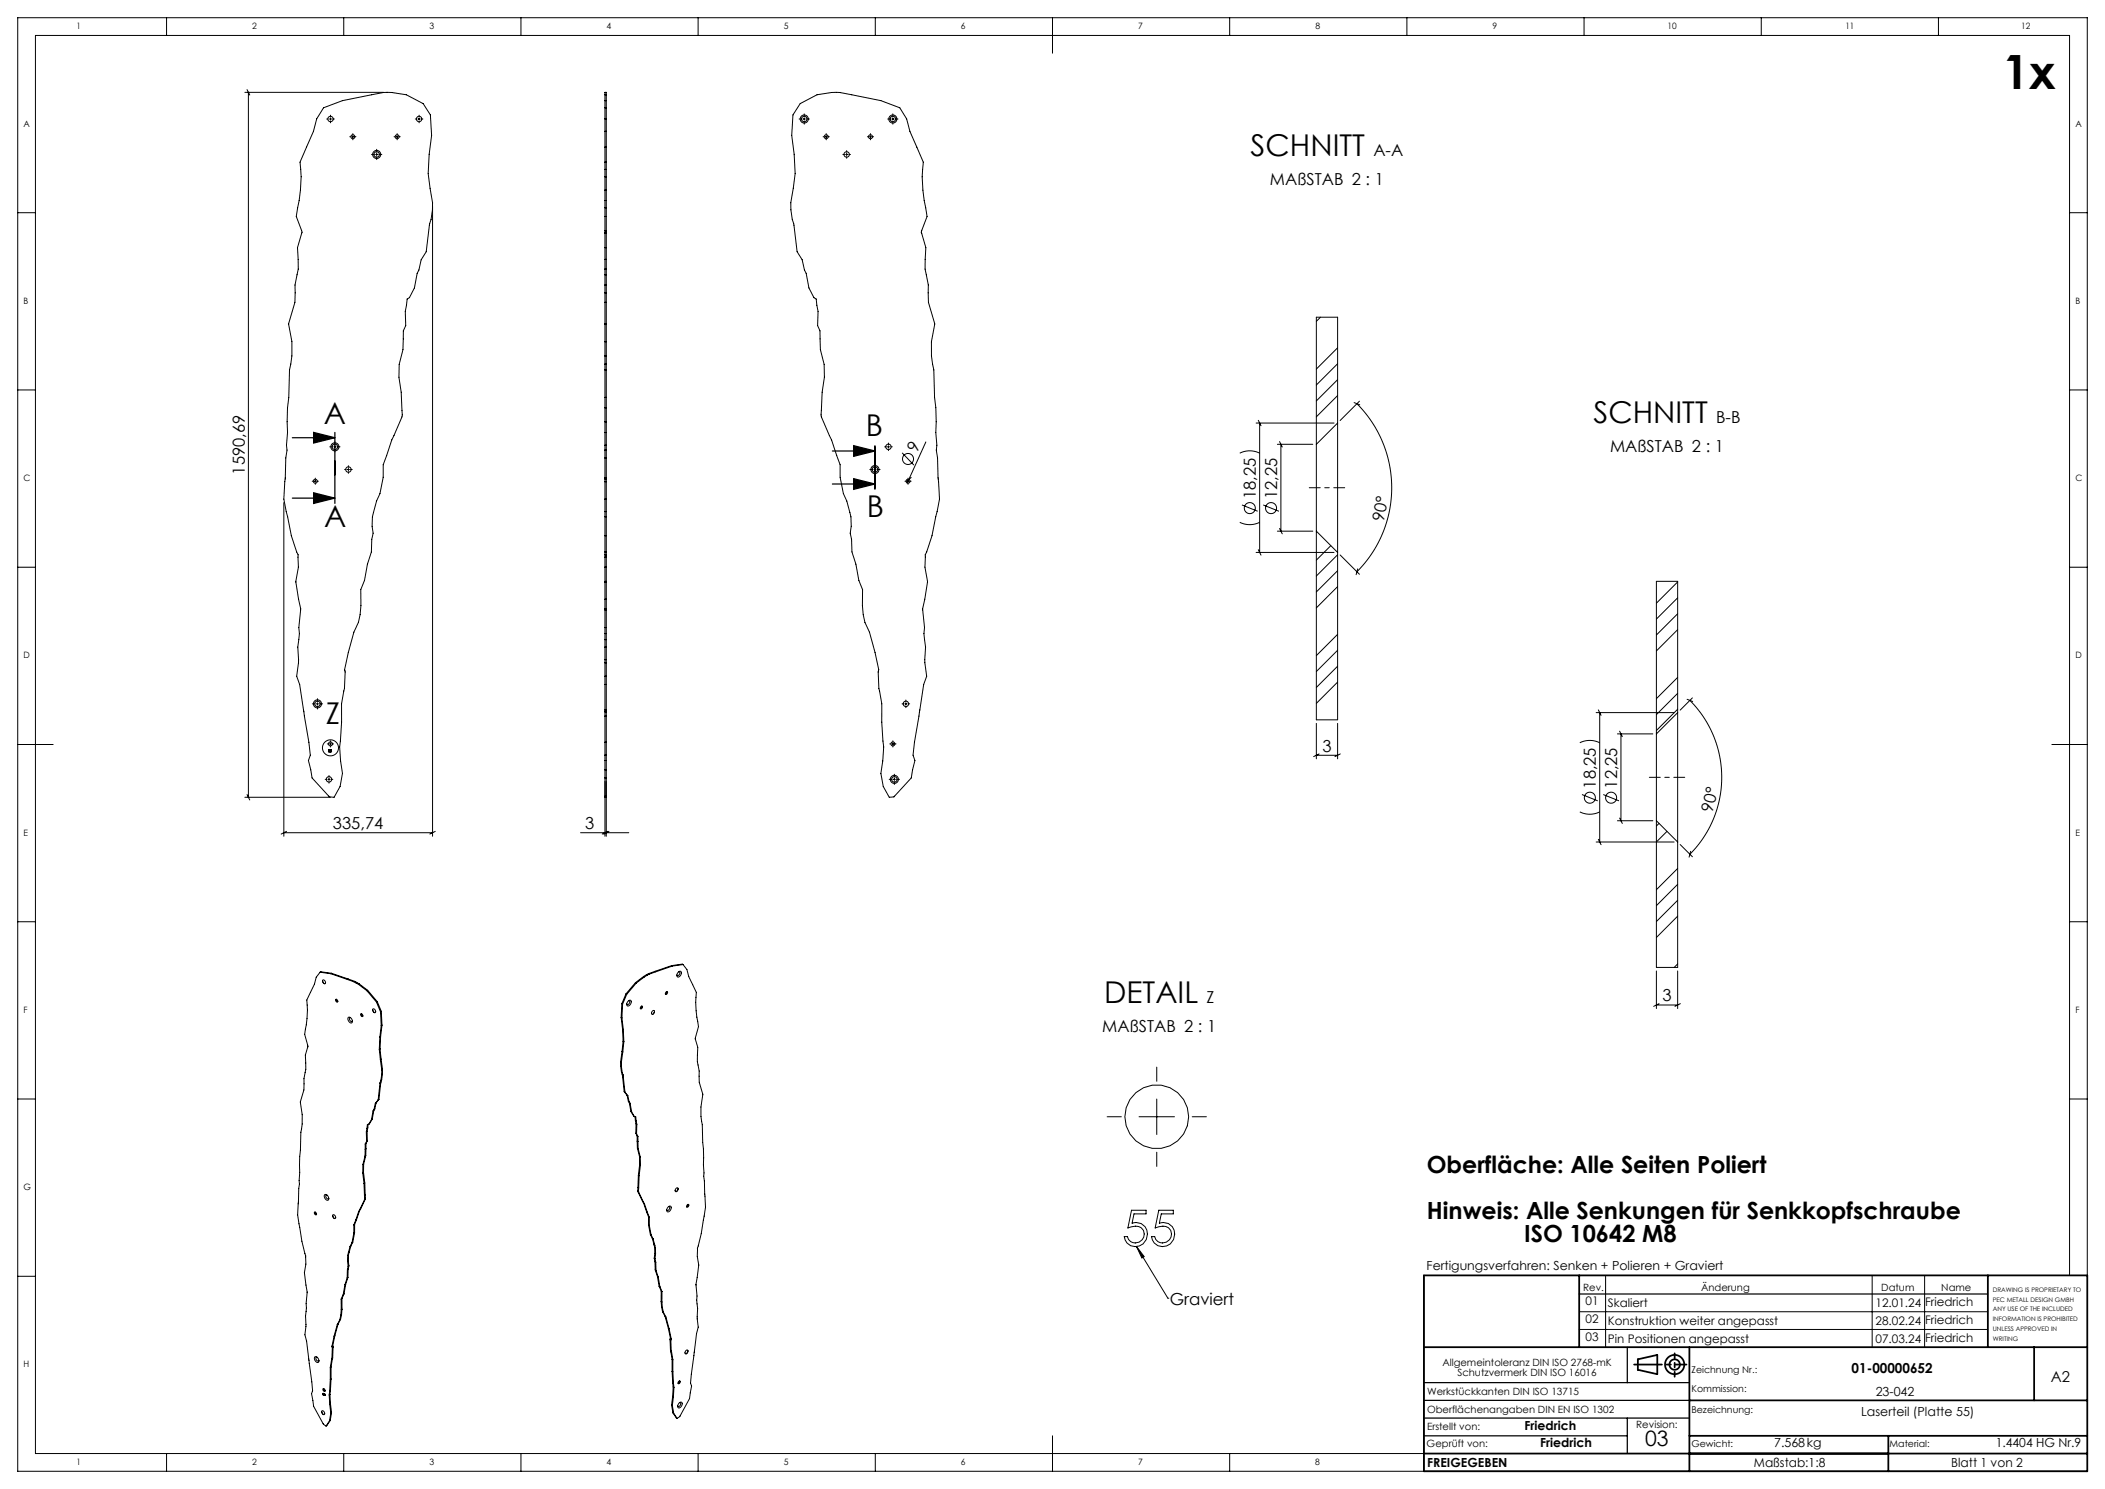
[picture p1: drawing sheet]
<svg xmlns="http://www.w3.org/2000/svg" width="594mm" height="420mm" viewBox="0 0 594 420" stroke-linecap="round" stroke-linejoin="round" font-family="sans-serif">
<g fill="none" stroke="#000" stroke-width=".28">
<path d="M47 5v5M97 5v5M147 5v5M197 5v5M247 5v5M297 5v10M347 5v5M397 5v5M447 5v5M497 5v5M547 5v5M69.1 26h39.1"/>
<path d="M69.7 25.3l.8 1.5M70.1 26v198.9M91.3 30.4l5.3-2 8.3-1.7a17.7 17.7 0 0 1 9.8 0l4.7 2.5 2 3.2 .4 5.8-.7 5.3-.3 5.4 .6 4.2a17.2 17.2 0 0 1-.2 10.4l-.9 7.5-1.5 2.3-.6 2.9-.5 .9-.8 4.1-1.4 2.8-.6 .4-.5 3.4 .1 4-.7 1.5-.1 5.3-1.1 4.2v3.6a61.4 61.4 0 0 1 .8 11.2l-2.8 6.5-2.5 7v3.5l-.9 4.6a18.4 18.4 0 0 0-1.9 11.2l-.4 1.7-.1 3.6-1.1 3.4-.8 4.6-1.1 2.6a19.6 19.6 0 0 1-1.9 12l-1.6 5.8a32.1 32.1 0 0 0-1.1 10.1l-.8 4.3v5.2l-.6 7 .3 3.9 .5 3.5-.6 3.7-1.7 3.1-1.3-.1-4.9-5.4-1.1-4.9 .6-1.5-.4-3.6-2.6-16.3-.9-2.3 .5-3.9a25 25 0 0 1 .3-8.2l-.2-1.7 .6-5.3-1.4-7.5a17.5 17.5 0 0 0-1.3-13.1l-1-5.3a20 20 0 0 1-.7-11l.1-5.6 .4-2.2-.2-1.4 .3-3.6v-7l.4-2.9 .2-7.8a24.7 24.7 0 0 0-.2-13l1.7-6v-4.9a22.5 22.5 0 0 0 .7-10.5l1.3-4.4-1.6-4.4a51.8 51.8 0 0 0 1.3-13.3l-.2-2.1 3.7-8.7 1-3.5zM92.2 33.6h.4M93 33.6h.6M93.3 32.5v.4M93.3 33.3v.6M93.3 34.2v.4M93.9 33.6h.4M98.7 38.6h.2M99.3 38.6h.6M99.6 37.7v.2"/>
<path d="M99.6 38.3v.6M99.6 39.2v.2M100.2 38.6h.2M111.2 38.6h.2M111.8 38.6h.6M112.1 37.7v.2M112.1 38.3v.6M112.1 39.2v.2M112.7 38.6h.2M117.2 33.6h.4M118 33.6h.6M118.3 32.5v.4"/>
<path d="M118.3 33.3v.6M118.3 34.2v.4M118.9 33.6h.4M170.7 37h.4M170.7 33.5h.4M170.7 30.4h.4M170.7 28.4h.4M170.7 26.7h.4M170.7 26.1h.4M225.5 33.6h.8M225.8 29.2a17.4 17.4 0 0 1 11.2-3.1l11.6 2.3 5.3 2 1.9 3.1 1 3.5 3.7 8.7a33.9 33.9 0 0 0 .7 12.9l.4 2.5-1.6 4.4 1.3 4.4a22.5 22.5 0 0 0 .7 10.5v4.9l1.8 6a25 25 0 0 0-.3 13l.2 7.8 .4 2.9v7l.3 3.6-.2 1.4 .4 2.2 .1 5.9a19.5 19.5 0 0 1-.7 10.7l-1 5.3-1.9 5.4a20.3 20.3 0 0 0 .6 7.7l-1.3 7.5 .5 5.3-.2 1.7a25 25 0 0 1 .3 8.2l.5 3.9-.9 2.3-2.6 16.3-.4 3.6 .6 1.5-1.1 4.9-4.9 5.4-1.3 .1-1.7-3.1-.6-3.7 .5-3.5 .3-3.9-.6-7v-5.2a26.8 26.8 0 0 1-.8-9.6l-1.1-4.8-1.5-5.8a19.6 19.6 0 0 1-2-12l-1-2.6-.9-4.6-1.1-3.4-.1-3.6-.4-1.7a16.2 16.2 0 0 0-1.9-11.2l-.9-4.6v-3.5l-2.5-7-2.8-6.5a61.4 61.4 0 0 1 .8-11.2v-3.6l-1.1-4.2-.1-5.3-.7-1.5 .1-4-.5-3.4-.6-.4-1.4-2.8-.8-4.1-.5-.9-.6-2.9-1.5-2.3-.9-7.5a16.6 16.6 0 0 1-.2-10.4l.6-4.2-.3-5.4-.7-5.3 .4-5.8zM226.6 33.6h.7"/>
<path d="M226.9 32.1v.8M226.9 33.3v.6M226.9 34.2v.8M227.6 33.6h.8M232.3 38.6h.2M232.8 38.6h.7M233.1 37.7v.2M233.1 38.3v.6M233.1 39.2v.2M233.8 38.6h.2M244.8 38.6h.2M245.3 38.6h.7"/>
<path d="M245.6 37.7v.2M245.6 38.3v.6M245.6 39.2v.2M246.3 38.6h.2M250.5 33.6h.8M251.6 33.6h.7M251.9 32.1v.8M251.9 33.3v.6M251.9 34.2v.8M252.6 33.6h.8M5 60h5M104.8 43.6h.9"/>
<path d="M106 43.6h.6M106.3 42.1v.8M106.3 43.3v.6M106.3 44.2v.8M106.9 43.6h.8M122.1 58.2v177.7M170.7 58.6h.4M170.7 56.6h.4M170.7 53.6h.4M170.7 45.7h.4M170.7 41.5h.4M170.7 47.8h.4"/>
<path d="M170.7 49.9h.4M237.8 43.6h.5M238.6 43.6h.6M238.9 42.5v.4M238.9 43.3v.6M238.9 44.2v.4M239.5 43.6h.5M584 60h5M170.7 77.5h.4M170.7 61.1h.4M170.7 65h.4M170.7 75.9h.4"/>
<path d="M170.7 65.8h.4M170.7 69.9h.4M170.7 73.2h.4M170.7 65.5h.4M170.7 91.3h.4M170.7 91.5h.4M170.7 85.3h.4M170.7 96.4h.4M170.7 82.6h.4M170.7 80.4h.4M372.6 89.5l-1.1 1.1M377.5 98.1l-6 6"/>
<path d="M5 110h5M170.7 115h.4M170.7 119h.4M170.7 112.1h.4M170.7 104.3h.4M170.7 102.7h.4M170.7 100.4h.4M354.5 119.3h22M355.1 118.6l.7 1.5M355.5 119.3v36.5M377.5 102.6l-6 6M377.5 107.1l-6 6"/>
<path d="M377.5 111.6l-6 6M377.5 119.3v-29.8h-6v35.8M377.5 119.3v36.5M377.5 119.3l-6 6M382.1 113.6l1.6 .6M382.9 113.9a33.5 33.5 0 0 1 0 47.4M383.6 113.2l-5.4 5.4M584 110h5M88.1 135.7h.2M88.7 135.7h.6M89 134.9v.2M89 135.4v.7"/>
<path d="M89 136.4v.2M89.6 135.7h.2M93 126h.9M94.2 126h.6M94.5 124.6v.8M94.5 125.7v.6M94.5 126.7v.8M95.1 126h.9M97.2 132.4h.5M98 132.4h.6M98.3 131.4v.4M98.3 132.1v.7"/>
<path d="M98.3 133.1v.4M98.9 132.4h.5M170.7 135.9h.4M170.7 135.1h.4M170.7 134.8h.4M170.7 129.2h.4M170.7 127h.4M170.7 122h.4M170.7 125.6h.4M245.4 132.4h.9M246.6 132.4h.6M246.9 131v.8"/>
<path d="M246.9 132.1v.7M246.9 133.1v.8M247.5 132.4h.8M249.6 126h.5M250.4 126h.6M250.7 125v.4M250.7 125.7v.6M250.7 126.7v.4M251.3 126h.5M254.6 127.7l3.3 3.5M255.4 135.7h.2M255.9 135.7h.6"/>
<path d="M256.2 134.9v.2M256.2 135.4v.7M256.2 136.4v.2M256.9 135.7h.2M257.1 134.7l-1.3 1.1M261.3 124.7l-5.3 11.6M349.8 127.8a6.3 6.3 0 0 1 5.7 0M360.5 125.3h10M361.1 124.6l.7 1.5M361.5 125.3v24.5M371.5 125.3v24.5M5 160h5"/>
<path d="M80.1 141.8v94.1M170.7 160h.4M170.7 140.8h.4M170.7 144.3h.4M170.7 145.8h.4M170.7 151.1h.4M170.7 155.7h.4M170.7 156.5h.4M170.7 157.2h.4M349.8 147.3a6.3 6.3 0 0 0 5.7 0M350.5 142.4l4.4 1.8M354.5 155.8h22"/>
<path d="M355.1 155.1l.7 1.5M356.5 142.4l4.4 1.8M360.5 149.8h10M361.1 149.1l.7 1.5M371.5 149.8l6 6M371.5 149.8v53.2h6v-47.2M375.5 153.9l-4 4.1M377.5 156.5l-6 6M378.2 156.5l5.4 5.5M584 160h5M170.7 164h.4M170.7 164.2h.4"/>
<path d="M170.7 169h.4M170.7 171.7h.4M170.7 178.7h.4M170.7 172h.4M170.7 177h.4M377.5 178.9l-6 6M377.5 161l-6 6M377.5 165.5l-6 6M383.1 160.5l-.4 1.6M473.4 164.1l-6 6M473.4 168.6l-6 6M473.4 173.1l-6 6"/>
<path d="M473.4 177.6l-6 6M88.1 198.5h.9M89.3 198.5h.6M89.6 197.1v.8M89.6 198.2v.6M89.6 199.2v.8M90.2 198.5h.8M170.7 190.8h.4M170.7 193.1h.4M170.7 186.9h.4M170.7 180.4h.4M170.7 182.5h.4"/>
<path d="M170.7 186.1h.4M254.5 198.5h.5M255.3 198.5h.6M255.6 197.5v.4M255.6 198.2v.6M255.6 199.2v.4M256.3 198.5h.4M377.5 183.4l-6 6M377.5 187.9l-6 6M377.5 192.4l-6 6M473.4 191.1l-6 6M473.4 195.6l-6 6"/>
<path d="M476.1 197.2l1.6 .7M476.9 197.6a30.7 30.7 0 0 1 0 43.4M477.6 196.9l-3.5 3.4M5 210h10M91.8 219.8h.4M92.4 209.8h.2M92.5 219.8h.6M92.7 211.9h.1M92.8 211.5h.3l-.3 .2 .2 .2-.3-.1zM92.8 218.8v.4M92.8 219.5v.6M92.9 209.8h.7"/>
<path d="M93 211.9h-.3M93.1 211.9l-.2 .2-.2-.2M93.2 209v.2M93.2 209.5v.6M93.2 210.5v.2M93.3 211.5h.2l-.2 .2 .3 .1-.2 .3-.2-.2 .3 .1-.3-.2zM93.5 219.8h.4M93.9 209.8h.2M170.7 200.3h.4M170.7 200.8h.4M170.7 202h.4M170.7 209.4h.4"/>
<path d="M170.7 214.5h.4M170.7 217.1h.4M170.7 213h.4M170.7 219.4h.4M250.9 219.8h.8M251.1 209.8h.2M251.6 209.8h.7M252 209v.2M252 209.5v.6M252 210.5v.2M252.1 219.8h.6M252.4 218.4v.8"/>
<path d="M252.4 219.5v.6M252.6 209.8h.2M253 219.8h.8M371.5 204v10M371.5 213h6M372.2 212.7l-1.5 .7M377.5 204v10M378.2 212.7l-1.5 .7M445.8 209.5a6.3 6.3 0 0 1 5.6 0M450.4 201h22M451 200.2l.8 1.6M451.4 201v36.5"/>
<path d="M456.4 207h10M457 206.2l.8 1.6M457.4 207v24.5M467.4 207v24.5M473.4 201v36.5M473.4 201l-6 6M473.4 201v-37h-6v43M473.4 200.1l-6 6M579 210h10M69.1 224.9h24.2M69.7 224.1l.8 1.5M80.1 234.9h42"/>
<path d="M80.9 234.5l-1.6 .8M92.8 220.5v.4M122.8 234.5l-1.5 .8M163.8 234.9h13.6M170.7 235.9v-209.9h.4v209.9M170.7 224.9h.4M170.7 224.6h.4M170.7 224.8h.4M171.5 234.5l-1.6 .8M171.8 234.5l-1.5 .8M252.4 220.5v.8M445.8 229a6.3 6.3 0 0 0 5.6 0"/>
<path d="M446.4 224.1l4.5 1.8M450.4 237.5h22M451 236.7l.8 1.6M452.4 224.1l4.5 1.8M456.4 231.5h10M457 230.7l.8 1.6M467.4 231.5v41.4h6v-35.4M467.4 231.5l6 6M468.2 232.3l-.8 .7M470.4 234.5l-3 3M474.1 238.2l3.5 3.5M5 260h5"/>
<path d="M473.4 245l-6 6M473.4 249.5l-6 5.9M473.4 253.9l-6 6M473.4 258.4l-6 6M477.1 240.1l-.5 1.7M584 260h5M90.3 274.2l-1.1 1.4-.5 2-2.1 4.5a30.3 30.3 0 0 1-.6 9.6l.9 3.5-.7 2.4a15 15 0 0 1-.4 6.7 12.7 12.7 0 0 1-1 6.7 17.6 17.6 0 0 1 .1 8.4l-.7 19.5a20.2 20.2 0 0 0 .4 7.4l.6 3.8 .8 3.5a10.3 10.3 0 0 1-.1 5.5l.8 5.3-.5 6.8 .1 3-.3 2.3 .5 1.8 1.5 11.5 .2 2.5-.3 .8 .6 3.6 2.8 5 .7 .5M90.3 274.2l3 .5M90.3 274.2l.2-.1 3.1 .4M91 276.6l.5 .9M91.1 276.4h.3l.4 .4a.41 .41 0 0 1-.1 .7 .41 .41 0 0 1-.6-.4zM93.3 274.7l4.7 1.6"/>
<path d="M93.6 274.5l-.3 .2M93.6 274.5l4.6 1.6M98 276.3l1.9 .6M98.2 276.1l-.2 .2M98.2 276.1l1.9 .7M99.9 276.9l.6 .3M100.1 276.8l-.2 .1M100.1 276.8l.6 .3M100.5 277.2l.7 .5M100.7 277.1l-.2 .1M100.7 277.1l.7 .5M101.2 277.7l2.3 1.8"/>
<path d="M101.4 277.6l-.2 .1M101.4 277.6l2.4 1.7M103.5 279.5l2.7 3.1M103.8 279.3l-.3 .2M103.8 279.3l2.6 3.2M179.3 277.2l.2 .1M179.3 277.2l-2.7 3.2M179.5 277.3l-2.7 3.2M181.6 275.4l.3 .1M181.6 275.4l-2.3 1.8M181.9 275.5l-2.4 1.8M182.4 275l.2 .1"/>
<path d="M182.4 275l-.8 .4M182.6 275.1l-.7 .4M183 274.7l.2 .1M183 274.7l-.6 .3M183.2 274.8l-.6 .3M184.9 274l.2 .1M184.9 274l-1.9 .7M185.1 274.1l-1.9 .7M187.9 279.8a.29 .29 0 0 1 .5 0 .29 .29 0 0 1-.1 .5 .3 .3 0 0 1-.5 .2 .3 .3 0 0 1 .1-.6zM188.2 279.7l-.4 .7M189.5 272.4l.2 .1M189.5 272.4l-4.6 1.6"/>
<path d="M189.7 272.5l-4.6 1.6M191.4 274.2a.52 .52 0 0 1 .8-.1 .52 .52 0 0 1 0 .8l-.1 .1a.61 .61 0 0 1-.9 .6 .61 .61 0 0 1 0-1.1zM191.5 274.1a.52 .52 0 0 1 .2 .7 .52 .52 0 0 1-.7 .2M192.7 272.1l1.1 1.4 .6 2 2.1 4.4a30.3 30.3 0 0 0 .6 9.7l-.9 3.4 .7 2.4a15 15 0 0 0 .4 6.7 12.7 12.7 0 0 0 1 6.7 17.6 17.6 0 0 0-.1 8.4l.7 19.5a20.2 20.2 0 0 1-.4 7.4l-.6 3.8-.9 3.5a10.3 10.3 0 0 0 .2 5.5l-.8 5.4 .5 6.8-.2 2.9 .3 2.3-.4 1.8-1.5 11.5-.2 2.5 .3 .8-.6 3.6-2.8 5.1-.7 .5M192.7 272.1l-3 .4M192.7 272.1l-.2-.2-3 .5M467.4 273.9v10.6M473.4 273.9v10.6M473.4 271.9l-1 1M94.7 281.9l.5 .2a.32 .32 0 0 1 .1 .4 .32 .32 0 0 1-.4 .2 .32 .32 0 0 1-.2-.4zM94.9 281.9l.4 .6M98.3 287a.95 .95 0 0 1 1 .5 .95 .95 0 0 1-.1 1.1l-.8-.6z"/>
<path d="M98.9 287.1a.52 .52 0 0 0-.2 .7 .52 .52 0 0 0 .7 .2M101.8 286l.5 .2a.32 .32 0 0 1 .1 .4 .32 .32 0 0 1-.4 .2 .32 .32 0 0 1-.2-.4zM102 285.9l.4 .7M105.2 284.7l.5 .9M105.3 284.6h.2l.4 .4a.41 .41 0 0 1-.1 .7 .41 .41 0 0 1-.5-.5zM106.2 282.6l1.2 2.8M106.4 282.5l-.2 .1M106.4 282.5l1.2 2.8M107 296l.3 2.9M107.2 292.5l-.2 3.5M107.2 295.9l-.2 .1M107.2 295.9l.3 2.9"/>
<path d="M107.3 298.9l.4 2.9M107.4 285.4l.2 3.9M107.4 292.4l-.2 .1M107.4 292.4l-.2 3.5M107.5 298.8l-.2 .1M107.5 298.8l.4 2.9M107.6 289.3l-.4 3.2M107.6 285.3l-.2 .1M107.6 285.3l.2 3.9M107.8 289.2l-.2 .1M107.8 289.2l-.4 3.2M175.1 299.5l.2 .1"/>
<path d="M175.1 299.5v1.3M175.3 287l.2 .1M175.3 287l.4 3.3M175.3 299.6l.1 1.3M175.5 283.1l.2 .1M175.5 283.1l-.2 3.9M175.5 287.1l.4 3.3M175.5 296.6l.2 .1M175.5 296.6l-.4 2.9M175.7 290.3l.2 .1M175.7 290.3l.1 3.4M175.7 283.2l-.2 3.9"/>
<path d="M175.7 296.7l-.4 2.9M175.8 293.7l.2 .1M175.8 293.7l-.3 2.9M175.9 290.4l.1 3.4M176 293.8l-.3 2.9M176.6 280.4l.2 .1M176.6 280.4l-1.1 2.7M176.8 280.5l-1.1 2.7M177.2 282.4a.52 .52 0 0 1 .9-.2 .52 .52 0 0 1-.1 .8l-.1 .2a.61 .61 0 0 1-.9 .5 .61 .61 0 0 1 0-1zM177.4 282.3a.52 .52 0 0 1 .2 .7 .52 .52 0 0 1-.7 .2M180.9 283.9a.29 .29 0 0 1 .4 0 .29 .29 0 0 1-.1 .4 .3 .3 0 0 1-.5 .2 .3 .3 0 0 1 .1-.5zM181.1 283.8l-.4 .7"/>
<path d="M184.1 285.2a.4 .4 0 0 1 .7 0 .4 .4 0 0 1-.3 .6 .38 .38 0 0 1-.6 .3 .38 .38 0 0 1 0-.7zM184.7 285.2l-.5 .9M467.4 283.5h6M468.2 283.1l-1.6 .8M474.2 283.1l-1.6 .8M5 310h5M103.4 319.3v2.6M103.6 318.3l-.2 1M103.6 319.2l-.2 .1M103.6 319.2l.1 2.6M103.8 318.1l-.2 .2M103.8 318.1l-.2 1.1"/>
<path d="M103.9 317.1l-.1 1M104 317.1l-.3 .1-.1 1.1M104.8 315.8l-.8 1.3M105 315.7l-.2 .1M105 315.7l-1 1.4M105.3 313.4l-.5 2.4M105.5 313.2l-.2 .2M105.5 313.2l-.5 2.5M105.5 312.9l-.2 .5M105.8 312.8l-.3 .1M105.8 312.8l-.3 .4M105.9 311.2l-.4 1.7"/>
<path d="M106.1 311.1l-.2 .1M106.1 311.1l-.3 1.7M106.7 310.2l-.8 1M106.9 310.1l-.2 .1M106.9 310.1l-.8 1M107.2 305.6l-.5 4.6M107.3 305.3l-.1 .3M107.4 305.5l-.2 .1M107.4 305.5l-.5 4.6M107.5 305.2l-.2 .1M107.5 305.2l-.1 .3M107.5 304.7l-.2 .6"/>
<path d="M107.7 304.6l-.2 .1M107.7 304.6l-.2 .6M107.7 303.1l-.2 1.6M107.7 301.8v1.3M107.9 302.9l-.2 .2M107.9 302.9l-.2 1.7M107.9 301.7l-.2 .1M107.9 301.7v1.2M175.1 300.8l.3 .1M175.1 300.8l.3 1.6M175.4 300.9l.2 1.6M175.4 302.4l.2 .1"/>
<path d="M175.4 302.4l.2 .6M175.6 302.5l.2 .7M175.6 303l.2 .2M175.6 303v.3M175.6 303.3l.3 .2M175.6 303.3l.5 4.6M175.8 303.2l.1 .3M175.9 303.5l.5 4.6M176.1 307.9l.3 .2M176.1 307.9l.8 1M176.4 308.1l.8 1M176.9 308.9l.3 .2"/>
<path d="M176.9 308.9l.4 1.7M177.2 309.1l.3 1.7M177.3 310.6l.2 .2M177.3 310.6l.3 .5M177.5 310.8l.3 .4M177.6 311.1l.2 .1M177.6 311.1l.4 2.4M177.8 311.2l.4 2.4M178 313.5l.2 .1M178 313.5l1 1.5M178.2 313.6l.8 1.4M179 315h.4l.1 1.1"/>
<path d="M179.2 315l.1 1M179.3 316l.2 .1M179.3 316l.2 1M179.4 319.7l.2 .1M179.4 319.7l.4 .7M179.5 317l.2 .1M179.5 317l-.1 2.7M179.5 316.1l.2 1M179.6 319.8l.4 .7M179.7 317.1l-.1 2.7M312.4 315h4M321.4 315h10"/>
<path d="M326.4 301v4M326.4 310v10M336.4 315h4M584 310h5M91.6 337a.95 .95 0 0 1 1 .5 .95 .95 0 0 1-.1 1.1l-.8-.6zM92.3 337.1a.52 .52 0 0 0-.3 .7 .52 .52 0 0 0 .8 .2M102.4 330.8l.3 3M102.4 328.5v2.3M102.6 330.7l-.2 .1M102.6 330.7l.3 3M102.6 328.4l-.2 .1M102.6 328.4v2.3"/>
<path d="M102.7 333.8l.1 3.4M102.8 338.4l-1.2 2.7M102.8 337.2l.1 .9M102.9 338.1l-.1 .3M102.9 333.7l-.2 .1M102.9 333.7l.2 3.4M103 326.1l-.6 2.4M103.1 324.2l-.1 1.9M103.1 337.1l-.3 .1M103.1 337.1v.8M103.1 338.3l-.3 .1M103.1 338.3l-1.3 2.7"/>
<path d="M103.1 322.7v1.5M103.1 337.9l-.2 .2M103.1 337.9v.4M103.2 326l-.2 .1M103.2 326l-.6 2.4M103.3 324l-.2 .2M103.3 324l-.1 2M103.3 322.6l-.2 .1M103.3 322.6v1.4M103.4 321.9l-.3 .8M103.7 321.8l-.3 .1M103.7 321.8l-.4 .8"/>
<path d="M179.8 320.4l.2 .1M179.8 320.4v1.5M179.8 321.9l.2 .1M179.8 321.9l.1 1.9M179.9 323.8l.2 .2M179.9 323.8l.6 2.4M180 335.8l.2 .1M180 335.8v.3M180 320.5v1.5M180 334.9l.2 .2M180 334.9v.9M180 336.1l.2 .2"/>
<path d="M180 336.1l1.3 2.7M180 322l.1 2M180.1 324l.6 2.3M180.1 331.5l.3 .1M180.1 331.5l-.1 3.4M180.2 335.9v.4M180.2 335.1v.8M180.2 336.3l1.3 2.7M180.4 331.6l-.2 3.5M180.5 326.2l.2 .1M180.5 326.2v2.3M180.5 328.5l.2 .2"/>
<path d="M180.5 328.5l-.4 3M180.7 326.3v2.4M180.7 328.7l-.3 2.9M181.3 338.8l.2 .2M181.3 338.8l.3 .6M181.5 339l.4 .6M181.6 339.4l.3 .2M181.6 339.4l.9 2.4M181.9 339.6l.8 2.4M190.8 335.2a.4 .4 0 0 1 .6 .1 .4 .4 0 0 1-.2 .6 .38 .38 0 0 1-.6 .2 .38 .38 0 0 1 0-.7zM191.4 335.2l-.6 .9M193.9 339.9a.29 .29 0 0 1 .5-.1 .29 .29 0 0 1-.1 .5 .3 .3 0 0 1-.5 .2 .3 .3 0 0 1 .1-.5z"/>
<path d="M194.2 339.7l-.4 .7M326.4 325v4M5 360h5M88.7 341.9l.5 .2a.32 .32 0 0 1 .1 .4 .32 .32 0 0 1-.3 .2 .32 .32 0 0 1-.3-.4zM88.9 341.9l.4 .7M93.9 342.8l.5 .9M94 342.7l.2-.1 .4 .4a.41 .41 0 0 1-.1 .7 .41 .41 0 0 1-.5-.4zM98 358.2v2.3M98.1 355.8l.1 1.4M98.1 354.1v1.7M98.2 358.1v2.3M98.2 358.1l-.2 .1"/>
<path d="M98.2 357.2l-.2 1M98.3 355.7l-.2 .1M98.3 355.7l.2 1.4M98.3 353.4l-.2 .7M98.3 354l-.2 .1M98.3 354v1.7M98.5 357.1l-.3 .1M98.5 357.1l-.3 1M98.5 353.3l-.2 .1M98.5 353.3l-.2 .7M98.8 351.6l-.5 1.8M99 351.5l-.2 .1"/>
<path d="M99 351.5l-.5 1.8M99.3 350.5l-.5 1.1M99.5 350.4l-.2 .1M99.5 350.4l-.5 1.1M99.8 347.8l-.5 2.7M99.9 345.5l-.1 2.3M100.1 347.7l-.3 .1M100.1 347.7l-.6 2.7M100.1 345.4l-.2 .1M100.1 345.4v2.3M100.4 344.1l-.5 1.4M100.6 344l-.2 .1"/>
<path d="M100.6 344l-.5 1.4M101.2 341.7l-.8 2.4M101.4 341.6l-.2 .1M101.4 341.6l-.8 2.4M101.6 341.1l-.4 .6M101.8 341l-.2 .1M101.8 341l-.4 .6M182.5 341.8l.2 .2M182.5 341.8l.5 1.4M182.7 342l.5 1.3M183 343.2l.2 .1M183 343.2v2.3"/>
<path d="M183 345.5l.2 .2M183 345.5l.5 2.7M183.2 343.3v2.4M183.2 345.7l.5 2.7M183.5 348.2l.2 .2M183.5 348.2l.6 1.1M183.7 348.4l.6 1M184.1 349.3l.2 .1M184.1 349.3l.5 1.8M184.3 349.4l.5 1.8M184.6 351.1l.2 .1M184.6 351.1l.1 .7"/>
<path d="M184.6 354.9l.2 .1M184.6 354.9l.2 1M184.7 351.8l.2 .1M184.7 351.8l.1 1.7M184.8 351.2l.1 .7M184.8 353.5l.2 .2M184.8 353.5l-.2 1.4M184.8 355l.2 1M184.8 355.9l.2 .1M184.8 355.9l.1 2.3M184.9 358.2l.2 .1M184.9 358.2l.6 1.9"/>
<path d="M184.9 351.9l.1 1.8M185 353.7l-.2 1.3M185 356l.1 2.3M185.1 358.3l.6 1.9M188.5 340.5a.52 .52 0 0 1 .8-.2 .52 .52 0 0 1 0 .8l-.1 .2a.61 .61 0 0 1-.9 .5 .61 .61 0 0 1 0-1zM188.7 340.4a.52 .52 0 0 1 .2 .7 .52 .52 0 0 1-.8 .1M319.3 341.4h4.1v1h-3.4l-.5 2.6a3.4 3.4 0 0 1 4.4 3.5 3.4 3.4 0 0 1-4.8 2.9l-1.1-.8-.5-.8-.3-1h.9a2.39 2.39 0 0 0 4 1.2 2.39 2.39 0 0 0-.8-4l-.8-.1-2.2 .5zM320.7 351.6l8.9 14.6M320.7 351.6l2.2 2.9-.7 .3zM327 341.4h4.1v1h-3.4l-.5 2.6a3.4 3.4 0 0 1 4.4 3.5 3.4 3.4 0 0 1-4.9 2.9l-1-.8-.5-.8-.3-1h.9a2.39 2.39 0 0 0 4 1.2 2.39 2.39 0 0 0-.8-4l-.8-.1-2.2 .5zM401.8 359.7v55.3M453.1 359.7v20.3"/>
<path d="M528.3 359.7v20.3M543.1 359.7v20.3M584 359.7v-349.7h-574v400h391.8M589 359.7v-354.7h-584v410h584M93.7 379.7v.2M93.7 379.9l.1 .3M93.9 379.6l-.2 .1M93.9 379.6v.2M93.9 379.8l-.2 .1M93.9 379.8l.1 .3M94.3 376.9l-.6 2.8M94.5 376.8l-.2 .1"/>
<path d="M94.5 376.8l-.6 2.8M95.2 373.6l-.9 3.3M95.4 373.5l-.2 .1M95.4 373.5l-.9 3.3M95.9 372.3l-.7 1.3M96.1 372.1l-.2 .2M96.1 372.1l-.7 1.4M96.2 371l-.3 1.3M96.3 366.4v3M96.3 369.4l-.1 1.6M96.4 370.9l-.2 .1M96.4 370.9l-.3 1.2"/>
<path d="M96.5 366.3l-.2 .1M96.5 366.3v3M96.5 369.3l-.2 .1M96.5 369.3l-.1 1.6M96.9 365.1l-.6 1.3M97.1 365l-.2 .1M97.1 365l-.6 1.3M97.3 362.4l-.4 2.7M97.5 362.2l-.4 2.8M97.5 362.2l-.2 .2M98 360.5l-.7 1.9M98.2 360.4l-.2 .1"/>
<path d="M98.2 360.4l-.7 1.8M185.5 360.1l.2 .1M185.5 360.1l.5 2.7M185.7 360.2l.5 2.7M186 362.8l.2 .1M186 362.8l.6 1.4M186.2 362.9l.6 1.4M186.6 367.1l.2 .2M186.6 367.1l.1 1.6M186.6 364.2l.2 .1M186.6 364.2v2.9M186.7 368.7l.2 .1"/>
<path d="M186.7 368.7l.3 1.3M186.8 367.3l.1 1.5M186.8 364.3v3M186.9 368.8l.3 1.3M187 370l.2 .1M187 370l.7 1.4M187.2 370.1l.7 1.4M187.7 371.4l.2 .1M187.7 371.4l.9 3.2M187.9 371.5l.9 3.2M188.6 374.6l.2 .1M188.6 374.6l.6 2.8"/>
<path d="M188.8 374.7l.6 2.9M189.1 377.9l.2 .1M189.1 377.9l.1 3M189.1 377.6l.2 .2M189.1 377.6v.3M189.2 377.4l.2 .2M189.2 377.4l-.1 .2M189.3 378l.1 3M189.3 377.8v.2M189.4 377.6l-.1 .2M329.6 366.2h.1M445.6 375h115.3"/>
<path d="M445.6 370h115.3M88.8 382.8a.95 .95 0 0 1 1 .4 .95 .95 0 0 1-.1 1.1l-.8-.5zM89.5 382.8a.52 .52 0 0 0-.2 .8 .52 .52 0 0 0 .7 .1M90.8 398.1l.5 .9M90.9 398l.2-.1 .4 .4a.41 .41 0 0 1-.1 .7 .41 .41 0 0 1-.5-.4zM91.1 393.3l.1 .1zM91.1 393.2h.1M91.2 391.7l.4 .2a.32 .32 0 0 1 .2 .4 .32 .32 0 0 1-.4 .2 .32 .32 0 0 1-.2-.4zM91.2 393.2h.1M91.2 393.1h.1M91.2 393.4h.1M91.2 393.2l.1 .2"/>
<path d="M91.2 393.2v.2M91.3 393.4h-.1M91.3 393.4h.1M91.3 393.1l-.1-.1-.1 .2M91.3 393.1h.1M91.3 391.7l.4 .7M91.4 393.4l.1 .2zM91.4 393.3l.1 .1M91.4 393.3h.1M91.5 393.2v.1M91.5 393.2h.1M91.5 393.2l.1 .1"/>
<path d="M91.5 393.6h.1M91.5 393.4l.1 .1M91.5 393.4h.1M91.5 393.3v.3M91.6 393.5l-.1 .1M91.6 393.5h.1M91.6 393.3l-.2-.1v.1M91.6 393.2v.1M92.9 393.5l.1 2.6M93 392.5l-.1 1M93 396.1l.3 2.5M93.1 393.4l-.2 .1"/>
<path d="M93.1 393.4l.2 2.6M93.2 385.7v3.4M93.2 389.1l-.2 3.4M93.2 392.3l-.2 .2M93.2 392.3l-.1 1.1M93.3 396l-.3 .1M93.3 396l.3 2.5M93.3 398.6l-.3 2.2M93.4 385.6l-.2 .1M93.4 385.6v3.4M93.4 389l-.2 .1M93.4 389l-.2 3.3"/>
<path d="M93.6 383.6l-.4 2.1M93.6 398.5l-.3 .1M93.6 398.5l-.4 2.2M93.7 383.2l-.1 .4M93.8 383.4l-.2 .2M93.8 383.4l-.4 2.2M93.8 380.2l-.1 3M93.9 383l-.2 .2M93.9 383l-.1 .4M94 380.1l-.2 .1M94 380.1l-.1 2.9M189.2 380.9l.2 .1"/>
<path d="M189.2 380.9l.1 .4M189.3 381.3l.2 .1M189.3 381.3l.4 2.1M189.4 381l.1 .4M189.5 396.3l.2 .2M189.5 396.3l.4 2.2M189.5 381.4l.4 2.1M189.7 386.8l.2 .1M189.7 386.8l.1 3.4M189.7 383.4l.2 .1M189.7 383.4v3.4M189.7 396.5l.4 2.1"/>
<path d="M189.8 393.9l.2 .1M189.8 393.9l-.3 2.4M189.8 390.2l.3 .1M189.8 390.2l.2 1M189.9 386.9l.2 3.4M189.9 383.5v3.4M189.9 398.5l.2 .1M189.9 398.5l1.2 1.6M190 391.2l.2 .1M190 391.2l-.2 2.7M190 394l-.3 2.5M190.1 390.3l.1 1"/>
<path d="M190.1 398.6l1 1.5M190.2 391.3l-.2 2.7M191.5 389.7a.29 .29 0 0 1 .5-.1 .29 .29 0 0 1-.1 .5 .3 .3 0 0 1-.5 .2 .3 .3 0 0 1 0-.5zM191.6 395.8a.52 .52 0 0 1 .8-.2 .52 .52 0 0 1 0 .8l-.1 .2a.61 .61 0 0 1-.9 .5 .61 .61 0 0 1 0-1zM191.7 389.5l-.4 .7M191.8 395.6a.52 .52 0 0 1 .2 .8 .52 .52 0 0 1-.8 .1M193.6 381a.4 .4 0 0 1 .6 0 .4 .4 0 0 1-.2 .6 .38 .38 0 0 1-.6 .2 .38 .38 0 0 1 0-.6zM194.1 381l-.5 .9M47 410v5M93 400.8l-1 1.4M93.2 400.7l-.2 .1M93.2 400.7l-1.2 1.5"/>
<path d="M97 410v5M147 410v5M197 410v5M247 410v5M297 405v10M347 410v5"/>
<circle cx="93.3" cy="33.6" r=".77"/>
<circle cx="99.6" cy="38.6" r=".56"/>
<circle cx="112.1" cy="38.6" r=".56"/>
<circle cx="118.3" cy="33.6" r=".77"/>
<circle cx="226.9" cy="33.6" r="1.14"/>
<circle cx="226.9" cy="33.6" r=".77"/>
<circle cx="233.1" cy="38.6" r=".56"/>
<circle cx="245.6" cy="38.6" r=".56"/>
<circle cx="251.9" cy="33.6" r="1.14"/>
<circle cx="251.9" cy="33.6" r=".77"/>
<circle cx="106.3" cy="43.6" r="1.14"/>
<circle cx="106.3" cy="43.6" r=".77"/>
<circle cx="238.9" cy="43.6" r=".77"/>
<circle cx="89" cy="135.7" r=".56"/>
<circle cx="94.5" cy="126" r=".77"/>
<circle cx="94.5" cy="126" r="1.14"/>
<circle cx="98.3" cy="132.4" r=".77"/>
<circle cx="246.9" cy="132.4" r="1.14"/>
<circle cx="246.9" cy="132.4" r=".77"/>
<circle cx="250.7" cy="126" r=".77"/>
<circle cx="256.2" cy="129.5" r="1.56"/>
<circle cx="256.2" cy="135.7" r=".56"/>
<circle cx="352.7" cy="143.3" r="1.56"/>
<circle cx="358.7" cy="143.3" r="1.56"/>
<circle cx="89.6" cy="198.5" r=".77"/>
<circle cx="89.6" cy="198.5" r="1.14"/>
<circle cx="255.6" cy="198.5" r=".77"/>
<circle cx="92.8" cy="219.8" r=".77"/>
<circle cx="93.2" cy="209.8" r=".56"/>
<circle cx="93.3" cy="210.9" r="2.26"/>
<circle cx="252" cy="209.8" r=".56"/>
<circle cx="252.4" cy="219.8" r="1.14"/>
<circle cx="252.4" cy="219.8" r=".77"/>
<circle cx="448.6" cy="225" r="1.56"/>
<circle cx="454.6" cy="225" r="1.56"/>
<circle cx="326.4" cy="315" r="9"/>
</g>
<g fill="none" stroke="#000" stroke-width=".35">
<path d="M82.5 123.5h12M88.5 122l6 1.5-6 1.5zM88.5 139l6 1.5-6 1.5zM94.5 122v20M234.9 127.2h12M234.9 136.5h12M240.9 125.7l6 1.5-6 1.5zM240.9 135l6 1.5-6 1.5zM246.9 125.7v12.3M82.5 140.5h12M445.6 365h115.3M459.2 380v10"/>
<path d="M401.8 400h74.9M401.8 390h74.9M401.8 395h74.9M459.2 400v10M401.8 405h57.4"/>
</g>
<g fill="none" stroke="#000" stroke-width=".5">
<path d="M401.8 359.7h187.2v55.3h-187.2zM445.6 359.7v20.3M560.9 359.7v20.3M401.8 380h187.2M476.7 380v35M574 380v15M462.2 383.4l5.5-1.2v5.4l-5.5-1.2zM476.7 395h112.3M401.8 410h187.2M476.7 405h112.3M532.9 405v10"/>
<circle cx="472.6" cy="384.9" r="2.72"/>
<circle cx="472.6" cy="384.9" r="1.47"/>
</g>
<path d="M461.1 384.9h14.8" fill="none" stroke="#000" stroke-width=".5" stroke-dasharray="15.2 1.3 1.3 1.3" stroke-dashoffset="7.4"/>
<path d="M472.6 381.7v6.6" fill="none" stroke="#000" stroke-width=".5" stroke-dasharray="15.2 1.3 1.3 1.3" stroke-dashoffset="13.8"/>
<path d="M379.5 137.6h-10M475.4 219.3h-10" fill="none" stroke="#000" stroke-width=".28" stroke-dasharray="15.2 1.3 1.3 1.3" stroke-dashoffset="12.1"/>
<g fill="#000">
<path d="M320.7 351.6l2.2 2.9-.7 .3z"/>
<path d="M88.5 122l6 1.5-6 1.5zM88.5 139l6 1.5-6 1.5z"/>
<path d="M240.9 125.7l6 1.5-6 1.5zM240.9 135l6 1.5-6 1.5z"/>
</g>
<text font-size="13.3" x="565.1" y="25.2">1x</text>
<g font-size="8.5">
<text x="352.9" y="44">SCHNITT</text>
<text x="91.3" y="119.7">A</text>
<text x="449.6" y="119.3">SCHNITT</text>
<text x="244.3" y="123">B</text>
<text x="91.4" y="148.7">A</text>
<text x="244.6" y="145.8">B</text>
<text x="91.9" y="204.3">Z</text>
<text x="311.6" y="282.9">DETAIL</text>
</g>
<g font-size="6.7">
<text x="402.6" y="330.9">Oberfläche: Alle Seiten Poliert</text>
<text x="402.6" y="343.9">Hinweis: Alle Senkungen für Senkkopfschraube</text>
<text x="430.1" y="350.3">ISO 10642 M8</text>
</g>
<text font-size="6" x="464.2" y="407.8">03</text>
<g font-size="4.7">
<text x="387.5" y="44">A-A</text>
<text x="358.4" y="52.2">MAßSTAB 2 : 1</text>
<text x="484.3" y="119.3">B-B</text>
<text x="258.8" y="127.8" transform="rotate(-66 258.8 127.8)">9</text>
<text x="454.3" y="127.5">MAßSTAB 2 : 1</text>
<text x="69.1" y="133.9" transform="rotate(-90 69.1 133.9)">1590,69</text>
<text x="354.4" y="140.8" transform="rotate(-90 354.4 140.8)">18,25</text>
<text x="360.4" y="140.8" transform="rotate(-90 360.4 140.8)">12,25</text>
<text x="390.5" y="147.2" transform="rotate(-79 390.5 147.2)">90°</text>
<text x="373.2" y="212">3</text>
<text x="450.3" y="222.4" transform="rotate(-90 450.3 222.4)">18,25</text>
<text x="456.3" y="222.4" transform="rotate(-90 456.3 222.4)">12,25</text>
<text x="94" y="233.9">335,74</text>
<text x="165.1" y="233.9">3</text>
<text x="483.3" y="229.4" transform="rotate(-77 483.3 229.4)">90°</text>
<text x="340.5" y="282.9">Z</text>
<text x="469.2" y="282.5">3</text>
<text x="311.1" y="291.1">MAßSTAB 2 : 1</text>
<text x="330.1" y="368">Graviert</text>
</g>
<text font-size="4.2" x="578.7" y="389.8">A2</text>
<text font-size="3.9" x="522.5" y="387.2">01-00000652</text>
<g font-size="3.5">
<text x="402.6" y="358.2">Fertigungsverfahren: Senken + Polieren + Graviert</text>
<text x="529.3" y="393.8">23-042</text>
<text x="525.2" y="399.3">Laserteil (Platte 55)</text>
<text x="430.2" y="403.4">Friedrich</text>
<text x="402.7" y="413.9">FREIGEGEBEN</text>
<text x="434.6" y="408.2">Friedrich</text>
<text x="494.9" y="413.9">Maßstab:1:8</text>
<text x="500.6" y="408.2">7.568kg</text>
<text x="550.6" y="413.9">Blatt 1 von 2</text>
<text x="563.2" y="408.2">1.4404 HG Nr.9</text>
</g>
<g font-size="3.3">
<text x="447.5" y="368.2">01</text>
<text x="453.7" y="368.8">Skaliert</text>
<text x="529.2" y="368.8">12.01.24</text>
<text x="543.2" y="368.5">Friedrich</text>
<text x="447.5" y="373.2">02</text>
<text x="453.7" y="373.8">Konstruktion weiter angepasst</text>
<text x="529.2" y="373.8">28.02.24</text>
<text x="543.2" y="373.5">Friedrich</text>
<text x="447.5" y="378.2">03</text>
<text x="453.7" y="378.8">Pin Positionen angepasst</text>
<text x="529.2" y="378.8">07.03.24</text>
<text x="543.2" y="378.5">Friedrich</text>
</g>
<g font-size="2.8">
<text x="446.7" y="364.1">Rev.</text>
<text x="480" y="364.1">Änderung</text>
<text x="530.9" y="364.1">Datum</text>
<text x="547.8" y="364.1">Name</text>
<text x="407" y="385.2">Allgemeintoleranz DIN ISO 2768-mK</text>
<text x="411.3" y="388">Schutzvermerk DIN ISO 16016</text>
<text x="402.7" y="393.4">Werkstückkanten DIN ISO 13715</text>
<text x="402.7" y="398.6">Oberflächenangaben DIN EN ISO 1302</text>
<text x="402.7" y="403.4">Erstellt von:</text>
<text x="461.7" y="402.7">Revision:</text>
<text x="402.6" y="408.2">Geprüft von:</text>
</g>
<g font-size="2.7">
<text x="477.3" y="387.2">Zeichnung Nr.:</text>
<text x="477.3" y="392.7">Kommission:</text>
<text x="477.3" y="398.6">Bezeichnung:</text>
<text x="477.3" y="408.2">Gewicht:</text>
<text x="533.2" y="408.2">Material:</text>
</g>
<g font-size="2.5">
<text x="21.6" y="8.2">1</text>
<text x="71.2" y="8.2">2</text>
<text x="121.2" y="8.2">3</text>
<text x="171.2" y="8.2">4</text>
<text x="221.2" y="8.2">5</text>
<text x="271.2" y="8.2">6</text>
<text x="321.2" y="8.2">7</text>
<text x="371.2" y="8.2">8</text>
<text x="421.2" y="8.2">9</text>
<text x="470.5" y="8.2">10</text>
<text x="520.8" y="8.2">11</text>
<text x="570.3" y="8.2">12</text>
<text x="6.7" y="35.7">A</text>
<text x="585.7" y="35.7">A</text>
<text x="6.7" y="85.7">B</text>
<text x="585.7" y="85.7">B</text>
<text x="6.7" y="135.7">C</text>
<text x="585.7" y="135.7">C</text>
<text x="6.7" y="185.7">D</text>
<text x="585.7" y="185.7">D</text>
<text x="6.7" y="235.7">E</text>
<text x="585.7" y="235.7">E</text>
<text x="6.7" y="285.7">F</text>
<text x="585.7" y="285.7">F</text>
<text x="6.7" y="335.7">G</text>
<text x="6.7" y="385.7">H</text>
<text x="21.6" y="413.2">1</text>
<text x="71.2" y="413.2">2</text>
<text x="121.2" y="413.2">3</text>
<text x="171.2" y="413.2">4</text>
<text x="221.2" y="413.2">5</text>
<text x="271.2" y="413.2">6</text>
<text x="321.2" y="413.2">7</text>
<text x="371.2" y="413.2">8</text>
</g>
<g font-size="1.8">
<text x="562.4" y="364.4">DRAWING IS PROPRIETARY TO</text>
<text x="562.4" y="367.2">PEC METALL DESIGN GMBH</text>
<text x="562.4" y="369.9">ANY USE OF THE INCLUDED</text>
<text x="562.4" y="372.7">INFORMATION IS PROHIBITED</text>
<text x="562.4" y="375.4">UNLESS APPROVED IN</text>
<text x="562.4" y="378.2">WRITING</text>
</g>
</svg>
